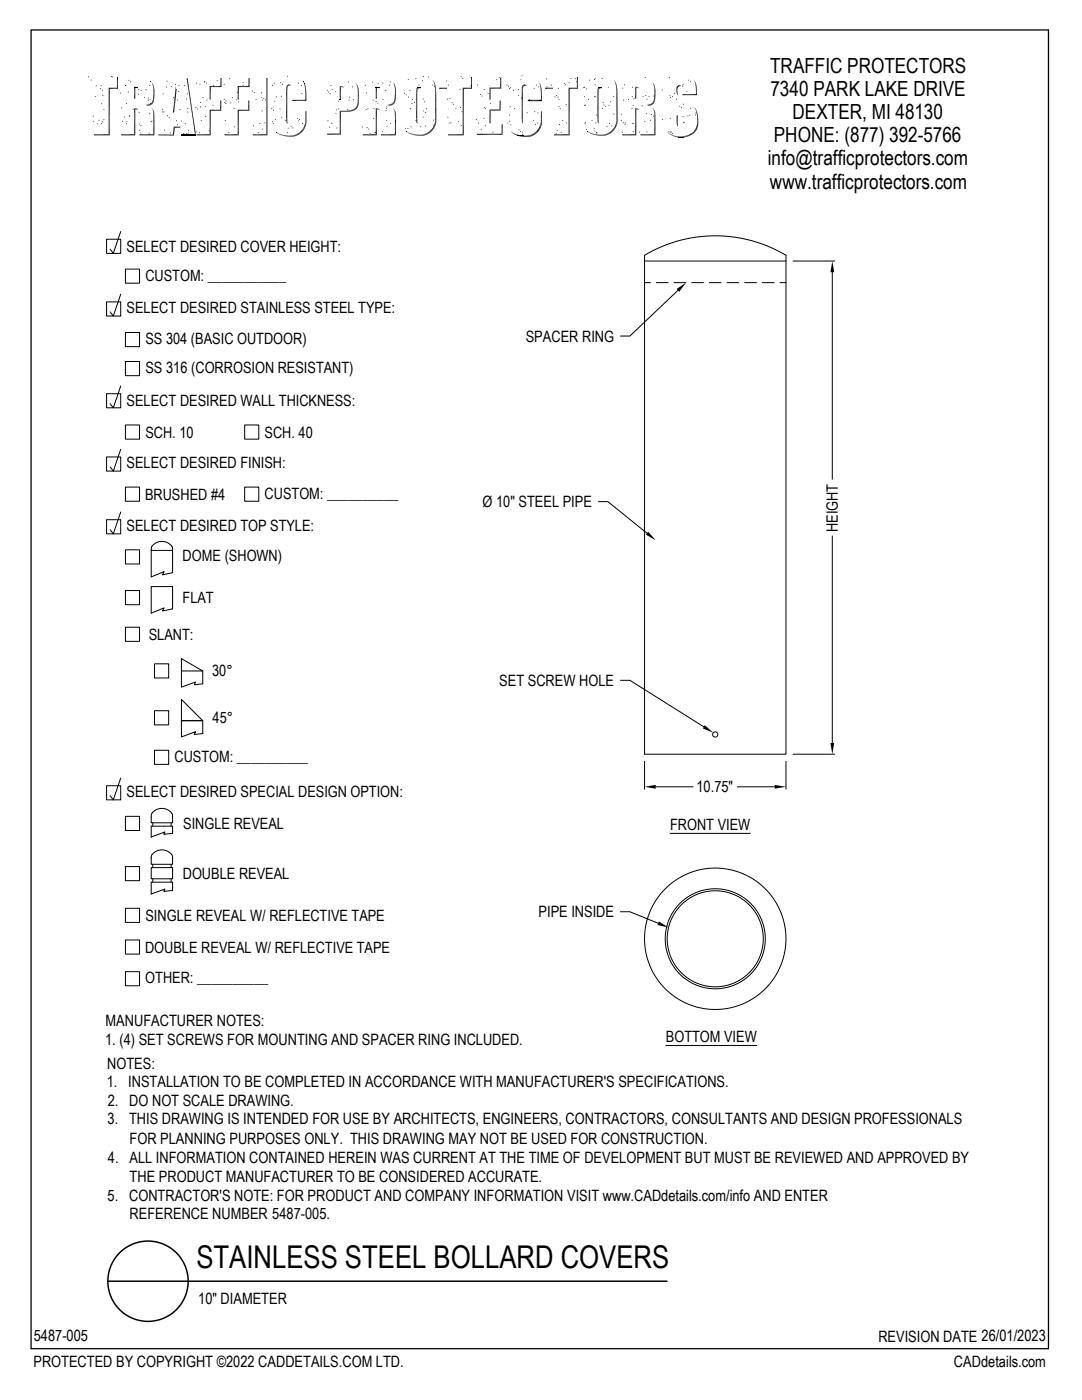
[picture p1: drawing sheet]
<svg xmlns="http://www.w3.org/2000/svg" width="216mm" height="279mm" viewBox="0 0 216 279" stroke-linecap="round" stroke-linejoin="round" font-family="sans-serif">
<g fill="none" stroke="#000" stroke-width=".3">
<path d="M21.5 255.7h111.6"/>
<circle cx="29.5" cy="255.7" r="8"/>
</g>
<path d="M6.2 6h203v263.2h-203z" fill="none" stroke="#000" stroke-width=".25"/>
<g fill="#000">
<path d="M21.7 17.5l1.8 .2h-1.8zM21.7 17.5h1.8v.2zM26.8 17.3h.3zM26.8 17.3l.7 .2h-.7zM26.8 17.3l.7 .2zM26.8 17.5h.7zM26.8 17.5h.2zM26.8 19.7h.2zM27 17.5h.5zM27.3 17.5l.3 .1zM30.1 16.3l.1 .2zM30.2 16.5l.1 .1z"/>
<path d="M30.3 16.6h.1zM30.4 16.6l.2 .2zM30.4 16.8l.2 .3h-.1zM30.4 16.8h.2v.3zM30.5 17.1l.2 .2h-.2zM30.5 17.1l.2 .2zM30.5 19.8l.2 .2h-.2zM30.5 19.8h.2v.2zM30.5 17.3l.2 .2h-.1zM30.5 17.3h.2v.2zM30.6 19.5l.1 .3h-.2zM30.6 19.5h.2l-.1 .3z"/>
<path d="M30.6 17.5l.2 .2h-.2zM30.6 17.5h.1l.1 .2zM30.6 19.3l.2 .2h-.2zM30.6 19.3h.2v.2zM30.6 17.7l.2 .3h-.2zM30.6 17.7h.2v.3zM30.6 18.7l.2 .2h-.2zM30.6 18.7h.2v.2zM30.6 18.9l.2 .4h-.2zM30.6 18.9h.2v.4zM30.6 18.6l.2 .1zM30.6 18l.2 .2h-.2z"/>
<path d="M30.6 18h.2v.2zM30.6 18.2l.2 .2h-.2zM30.6 18.2h.2v.2zM30.6 18.4l.2 .2h-.2zM30.6 18.4h.2v.2zM35 18.2l-.3 4.3h-.2zM35 18.2h.2l-.5 4.3zM35.1 17.2l.1 1h-.2zM37.2 15.6l1.8 10.9h-.1zM37.2 15.6h.2l1.6 10.9zM44 15.6l.2 1.6h-.2zM44 15.6h.2v1.6z"/>
<path d="M49.6 15.6l.2 1.6h-.2zM49.6 15.6h.2v1.6zM57.1 17.9l.2 .2h-.2zM57.1 17.9h.2v.2zM57.1 18.1l.2 .1zM57.1 18.2l.2 .1h-.2zM57.1 18.2h.2v.1zM57.1 17.6l.2 .3h-.2zM57.1 17.6h.2v.3zM57.1 17.4l.2 .2h-.2zM57.1 17.4h.3l-.1 .2zM57.2 17.3l.2 .1h-.3z"/>
<path d="M57.2 17.3h.2v.1zM57.2 17.2l.2 .1zM57.2 17.2h.2zM57.2 17.1l.2 .1h-.2zM57.2 17.1h.5l-.3 .1zM57.2 17h.6zM57.2 17h.7zM57.2 17l.5 .1zM57.2 17h.8zM57.2 17l.4-.2 .4 .2zM57.6 16.8l.4 .2zM57.9 17h.1z"/>
<path d="M57.9 17l.2 .1zM58 17.1h.1zM60.3 16.1l.2 .2zM60.5 16.3l.2 .2zM60.6 16.5l.2 .2zM60.7 16.7h.1zM60.7 16.7l.2 .2h-.2zM60.7 16.7l.2 .2zM60.7 16.9l.2 .1zM60.8 17l.2 .2h-.2zM60.8 17h.1l.1 .2zM60.8 17.2l.2 .2h-.2z"/>
<path d="M60.8 17.2h.2v.2zM60.8 17.4l.2 .2h-.1zM60.8 17.4h.2v.2zM60.9 17.6l.2 .3h-.2zM60.9 17.6h.1l.1 .3zM60.9 17.9l.2 .2h-.2zM60.9 17.9h.2v.2zM60.9 18.1l.2 .3h-.2zM60.9 18.1h.2v.3zM60.9 18.4l.2 .2h-.2zM60.9 18.4h.2v.2zM60.9 18.6l.2 .3h-.2z"/>
<path d="M60.9 18.6h.2v.3zM60.9 18.9l.2 .2h-.2zM60.9 18.9h.2v.2zM60.9 19.1l.2 .8h-.2zM60.9 19.1h.2v.8zM67.8 17.2h.4zM67.8 17.2l.7 .1h-.7zM67.8 17.2l.7 .1zM67.8 17.3l.7 .1zM67.8 17.4h.2zM67.8 19.9h.2zM68 17.4h.5z"/>
<path d="M68.4 17.4l.2 .1zM70.8 16.4l.2 .2zM71 16.6l.2 .2zM71.1 16.8l.1 .1zM71.1 16.9l.2 .2zM71.2 17.1l.2 .2zM71.3 17.3l.2 .2h-.2zM71.3 17.3l.2 .2zM71.3 17.5l.2 .2h-.1zM71.3 17.5h.2v.2zM71.4 17.7l.2 .2h-.2zM71.4 17.7h.1l.1 .2z"/>
<path d="M71.4 17.9l.2 .2h-.2zM71.4 17.9h.2v.2zM71.4 18.1l.2 .2h-.2zM71.4 18.1h.2v.2zM71.4 18.3l.2 .4h-.2zM71.4 18.3h.2v.4zM71.4 19.9l.2 .4h-.2zM71.4 19.9h.2v.4zM71.4 18.7l.2 .1zM71.4 18.8l.2 .1zM71.4 18.9l.2 .1zM71.4 19l.2 .7h-.2z"/>
<path d="M71.4 19h.2v.7zM71.4 19.7l.2 .2h-.2zM71.4 19.7h.2v.2zM75 17.3h.3zM75 17.3l.6 .2h-.6zM75 17.3l.6 .2zM75 17.5h.7zM75 17.5h.2zM75 19.7h.2zM75.2 17.5h.5zM75.5 17.5l.3 .1zM78.3 16.3l.1 .2z"/>
<path d="M78.4 16.5l.1 .1zM78.5 16.6h.1zM78.5 16.6l.3 .2zM78.6 16.8l.2 .3h-.1zM78.6 16.8h.2v.3zM78.7 17.1l.2 .2h-.2zM78.7 17.1l.2 .2zM78.7 19.8l.2 .2h-.2zM78.7 19.8h.2v.2zM78.7 17.3l.2 .2h-.1zM78.7 17.3h.2v.2zM78.8 19.5l.1 .3h-.2z"/>
<path d="M78.8 19.5h.2l-.1 .3zM78.8 17.5l.2 .2h-.2zM78.8 17.5h.1l.1 .2zM78.8 19.3l.2 .2h-.2zM78.8 19.3h.2v.2zM78.8 18.9l.2 .4h-.2zM78.8 18.9h.2v.4zM78.8 17.7l.2 .3h-.2zM78.8 17.7h.2v.3zM78.8 18.6l.2 .1zM78.8 18.7l.2 .2h-.2zM78.8 18.7h.2v.2z"/>
<path d="M78.8 18.4l.2 .2h-.2zM78.8 18.4h.2v.2zM78.8 18l.2 .2h-.2zM78.8 18h.2v.2zM78.8 18.2l.2 .2h-.2zM78.8 18.2h.2v.2zM83.1 18.4l.2 .2h-.2zM83.1 18.4h.2v.2zM83.1 18.6h.1zM83.1 18.6h.2zM83.1 18.6l.1 .2h-.1zM83.1 18.6h.1v.2z"/>
<path d="M83.1 18.1l.2 .3h-.2zM83.1 18.1h.2v.3zM83.1 17.9l.2 .2h-.2zM83.1 17.9h.2v.2zM83.1 17.8l.2 .1zM83.1 17.8h.2zM83.1 17.7l.2 .1zM83.1 17.7h.3zM83.1 17.6h.6zM83.1 17.6l.3 .1h-.3zM83.1 17.6h.6l-.3 .1zM83.2 17.6h.7z"/>
<path d="M83.2 17.6h.5zM83.2 17.6h.6zM83.2 17.5l.7 .1zM83.2 17.5l.3-.1 .4 .1zM83.5 17.4l.4 .1zM83.5 17.4h.1zM83.8 17.6h.1zM86.3 15.9l.2 .2zM86.4 16.1l.2 .2zM86.5 16.3l.2 .2zM86.6 16.5h.1zM86.6 16.5l.2 .2z"/>
<path d="M86.6 16.7l.2 .1zM86.7 16.8l.2 .2h-.2zM86.7 16.8h.1l.1 .2zM86.7 17l.2 .2h-.1zM86.7 17h.2v.2zM86.8 17.2l.2 .2h-.2zM86.8 17.2h.1l.1 .2zM86.8 17.4l.2 .3h-.2zM86.8 17.4h.2v.3zM86.8 17.7l.2 .2h-.2zM86.8 17.7h.2v.2zM86.8 17.9l.2 .4h-.2z"/>
<path d="M86.8 17.9h.2v.4zM86.8 18.3l.2 .1h-.2zM86.8 18.3h.2v.1zM86.8 18.4l.2 .3h-.2zM86.8 18.4h.2v.3zM86.8 18.7l.2 .2h-.2zM86.8 18.7h.2v.2zM86.8 18.9l.2 .8h-.2zM86.8 18.9h.2v.8zM86.8 19.7l.2 .2h-.2zM86.8 19.7h.2v.2zM87.6 17.5l1.6 .2h-1.6z"/>
<path d="M87.6 17.5h1.6v.2zM92.3 17.5l1.9 .2h-1.9zM92.3 17.5h1.9v.2zM99.8 15.5l.2 2h-.2zM99.8 15.5h.2v2zM104.1 17.9l.2 .2h-.2zM104.1 17.9h.2v.2zM104.1 18.1l.2 .1zM104.1 18.2l.2 .2h-.2zM104.1 18.2h.2v.2zM104.1 17.7l.2 .2h-.2zM104.1 17.7h.2v.2z"/>
<path d="M104.1 17.4l.2 .3h-.2zM104.1 17.4h.3l-.1 .3zM104.2 17.3l.2 .1zM104.2 17.3h.2zM104.2 17.2l.2 .1zM104.2 17.2h.4zM104.2 17.1h.9zM104.2 17.1l.4 .1h-.4zM104.2 17.1h.7l-.3 .1zM104.2 17l.9 .1zM104.2 17h.8zM104.2 17l.4-.2 .4 .2z"/>
<path d="M104.6 16.8l.4 .2zM104.9 17.1l.2 .1zM107.5 16.3v.1zM107.5 16.4l.1 .1zM107.6 16.5l.1 .2zM107.7 16.7h.1zM107.7 16.7l.2 .2zM107.7 16.9l.2 .1zM107.8 17l.2 .3h-.2zM107.8 17h.1l.1 .3zM107.8 17.3l.2 .1zM107.8 17.4l.2 .3h-.1z"/>
<path d="M107.8 17.4h.2v.3zM107.9 17.7l.2 .2h-.2zM107.9 17.7h.1l.1 .2zM107.9 17.9l.2 .3h-.2zM107.9 17.9h.2v.3zM107.9 18.2l.2 .2h-.2zM107.9 18.2h.2v.2zM107.9 18.4l.2 .3h-.2zM107.9 18.4h.2v.3zM107.9 18.7l.2 .2h-.2zM107.9 18.7h.2v.2zM107.9 18.9l.2 .3h-.2z"/>
<path d="M107.9 18.9h.2v.3zM107.9 19.2l.2 .7h-.2zM107.9 19.2h.2v.7zM108.8 17.5l1.5 .2h-1.5zM108.8 17.5h1.5v.2zM113.5 17.5l1.8 .2h-1.8zM113.5 17.5h1.8v.2zM119.2 18.4l.2 .2h-.2zM119.2 18.4h.2v.2zM119.2 18.6h.2zM119.2 18.6l.2 .2h-.2zM119.2 18.6h.2v.2z"/>
<path d="M119.2 18.1l.2 .3h-.2zM119.2 18.1h.2v.3zM119.2 17.9l.2 .2h-.2zM119.2 17.9h.3l-.1 .2zM119.3 17.8l.2 .1zM119.3 17.8h.2zM119.3 17.7l.2 .1zM119.3 17.7h.2zM119.3 17.6h.5zM119.3 17.6h.6zM119.3 17.6l.2 .1h-.2zM119.3 17.6h.5l-.3 .1z"/>
<path d="M119.3 17.6h.8zM119.3 17.5l.8 .1zM119.3 17.5l.4-.1 .3 .1zM119.9 17.6h.2zM120 17.6l.1 .1zM120 17.6h.1zM122.5 16l.1 .1zM122.6 16.1l.1 .2zM122.7 16.3l.2 .2zM122.7 16.5h.2zM122.7 16.5l.2 .2zM122.8 16.7l.2 .1z"/>
<path d="M122.9 16.9h.1l-.1 .1zM122.9 16.8l.1 .1zM122.9 17h.2zM122.9 17l.2 .2h-.2zM122.9 17h.2v.2zM122.9 17.2l.2 .2h-.2zM122.9 17.2h.2v.2zM122.9 17.4l.2 .3h-.1zM122.9 17.4h.2v.3zM123 17.7l.2 .2h-.2zM123 17.7h.1l.1 .2zM123 17.9l.2 .4h-.2z"/>
<path d="M123 17.9h.2v.4zM123 16.9v.1h-.1zM123 18.3l.2 .1h-.2zM123 18.3h.2v.1zM123 18.4l.2 .3h-.2zM123 18.4h.2v.3zM123 18.7l.2 .2h-.2zM123 18.7h.2v.2zM123 18.9l.2 .8h-.2zM123 18.9h.2v.8zM123 19.7l.2 .2h-.2zM123 19.7h.2v.2z"/>
<path d="M123 19.9l.2 1.4h-.2zM123 19.9h.2v1.4zM126.8 17.3h.3zM126.8 17.3l.6 .2h-.6zM126.8 17.3l.6 .2zM126.8 17.5h.7zM126.8 19.7h.2zM127 17.5h.5zM127.3 17.5l.2 .1zM130.1 16.3l.1 .2zM130.2 16.5l.1 .1zM130.3 16.6h.1z"/>
<path d="M130.3 16.6l.2 .2zM130.4 16.8l.2 .3h-.1zM130.4 16.8h.1l.1 .3zM130.5 17.1l.2 .2h-.2zM130.5 17.1l.2 .2zM130.5 19.8l.2 .2h-.3zM130.5 19.8h.2v.2zM130.5 17.3l.2 .2h-.1zM130.5 17.3h.2v.2zM130.5 19.5l.2 .3h-.2zM130.5 19.5h.3l-.1 .3zM130.6 17.5l.2 .2h-.2z"/>
<path d="M130.6 17.5h.1l.1 .2zM130.6 19.3l.2 .2h-.3zM130.6 19.3h.2v.2zM130.6 18.9l.2 .4h-.2zM130.6 18.9h.2v.4zM130.6 17.7l.2 .3h-.2zM130.6 17.7h.2v.3zM130.6 18.6l.2 .1zM130.6 18.7l.2 .2h-.2zM130.6 18.7h.2v.2zM130.6 18.4l.2 .2h-.2zM130.6 18.4h.2v.2z"/>
<path d="M130.6 18l.2 .2h-.2zM130.6 18h.2v.2zM130.6 18.2l.2 .2h-.2zM130.6 18.2h.2v.2zM134.9 17.8l.3 .1zM134.9 17.9l.2 .2h-.1zM134.9 17.9h.3l-.1 .2zM135 17.6l.2 .2h-.3zM135 17.6h.2v.2zM135 18.1l.2 .3h-.2zM135 18.1h.1l.1 .3zM135 18.4l.2 .2z"/>
<path d="M135 18.4h.2v.2zM135 17.4l.2 .2h-.2zM135 17.4h.3l-.1 .2zM135.1 18.6l.1 .2zM135.1 17.2l.2 .2h-.3zM135.1 17.2h.6l-.4 .2zM135.1 18.8l.2 .2zM135.1 17.2h.6zM135.1 17.1h.6zM135.1 17.1h.8zM135.2 17.1h.7zM135.3 17.1h.6z"/>
<path d="M135.3 19l.1 .1zM135.3 17.1l.2-.2 .3 .2zM135.7 17.1l.2 .1zM135.8 17.2h.1zM138.4 16l.2 .1zM138.5 16.1l.2 .2zM138.6 16.3l.2 .2zM138.7 16.5l.2 .1zM138.7 16.6l.2 .2h-.1zM138.7 16.6l.2 .2zM138.8 16.8l.2 .3h-.2zM138.8 16.8h.1l.1 .3z"/>
<path d="M138.8 17.1l.2 .2h-.2zM138.8 17.1h.2v.2zM138.8 17.3l.2 .4h-.1zM138.8 17.3h.2v.4zM138.9 17.7l.2 .2h-.2zM138.9 17.7h.1l.1 .2zM138.9 17.9l.2 .4h-.2zM138.9 17.9h.2v.4zM138.9 18.3l.2 .2h-.2zM138.9 18.3h.2v.2zM138.9 18.5l.2 .3h-.2zM138.9 18.5h.2v.3z"/>
<path d="M26.8 21.6h.4zM26.8 21.6l.7 .2h-.7zM26.8 21.6l.7 .2zM27 21.8h.5zM27.1 21.8h.4zM27.4 21.8l.1 .1zM29.1 20.9l.7 .2zM29.1 20.9h1l-.3 .2zM29.4 21.1h.4zM29.1 20.9h1zM29.5 20.9h.7zM29.6 20.8h.6z"/>
<path d="M29.6 20.8l.4-.1 .2 .1zM30 20.7h.4l-.2 .1zM30 20.7h.4zM30.1 20.6h.4zM30.2 21.5l.1 .1zM30.3 21.6l.1 .1zM30.3 20.4h.3zM30.1 20.6l.2-.2 .2 .2zM30.3 20.4h.3l-.1 .2zM30.3 21.7l.2 .2zM30.4 20.2l.2 .2h-.3zM30.4 20.2h.3l-.1 .2z"/>
<path d="M30.5 20l.2 .2h-.3zM30.5 20h.2v.2zM30.5 21.9l.2 .2zM30.5 22.1h.2zM30.5 22.1l.2 .2h-.1zM30.5 22.1l.2 .2zM30.6 22.3l.2 .1zM30.6 22.4l.2 .2h-.2zM30.6 22.4h.2v.2zM30.6 22.6l.2 .2h-.2zM30.6 22.6h.2v.2zM30.6 22.8l.2 .2h-.2z"/>
<path d="M30.6 22.8h.2v.2zM30.6 23l.2 .4h-.2zM30.6 23h.2v.4zM30.6 23.4l.2 .2h-.2zM30.6 23.4h.2v.2zM30.6 23.6l.2 .1zM30.6 23.7l.2 .2h-.2zM30.6 23.7h.2v.2zM31.6 26.8h.4zM31.6 26.8h1.8zM34 27.1h.7zM34.5 26.8l.2 .1z"/>
<path d="M34.7 25.5v1.3h-.2zM34.7 25.5h.2l-.2 1.3zM34.7 25.3l1.3 .2h-1.3zM34.7 25.3h1.3v.2zM38.9 26.5l.1 .3h-.1zM38.9 26.5h.1v.3zM43.9 20.1l.2 1.8h-.2zM43.9 20.1h.2v1.8zM49.5 20.1l.2 1.8h-.2zM49.5 20.1h.2v1.8zM54.9 26.2l.4 .2zM55.2 26.4l.4 .2z"/>
<path d="M55.5 26.6l.1 .1zM55.5 26.7l.5 .1zM55.7 26.8h.5zM55.8 26.8l.7 .1zM56 26.9l.9 .1zM56.2 27h.8zM56.3 27l1.1 .1zM56.5 27.1h1.4zM56.8 27.2h1.9zM57.1 23.5l.2 .2h-.2zM57.1 23.5h.2v.2zM57.1 23.7l.2 .4h-.2z"/>
<path d="M57.1 23.7h.2v.4zM57.1 24.1l.2 .2h-.1zM57.1 24.1h.2v.2zM57.2 24.3l.2 .2h-.2zM57.2 24.3h.1l.1 .2zM57.2 27.2l1.4 .1zM57.2 27.2h1.5zM57.2 24.5h.2zM57.2 24.5l.2 .1zM57.3 24.6l.1 .1zM57.5 27.3h.8zM57.5 27.3h1.1z"/>
<path d="M57.6 27.3h.7zM57.9 27.1h1.3zM58.4 27.1h.8zM58.5 27h.8zM58.8 27h.6zM58.8 27l.2-.2 .4 .2zM59 26.8h.6l-.2 .2zM59 26.8h.6zM59.1 26.8h.6zM59.1 26.8l.3-.2 .3 .2zM59.4 26.6h.5l-.2 .2zM59.4 26.6h.5z"/>
<path d="M59.4 26.6l.3-.2 .2 .2zM59.7 26.4h.5l-.3 .2zM59.7 26.4h.5zM59.8 26.4h.4zM59.8 26.4l.2-.2 .2 .2zM60 26.2h.4l-.2 .2zM60.1 26.1l.3 .1zM60.1 26.1h.4zM60.3 25.9l.2 .2h-.4zM60.3 25.9h.3l-.1 .2zM60.3 25.8l.3 .1h-.3zM60.3 25.8h.4l-.1 .1z"/>
<path d="M60.5 25.6l.2 .2h-.4zM60.5 25.6h.3l-.1 .2zM60.5 25.5l.3 .1h-.3zM60.5 25.5h.4l-.1 .1zM60.7 25.3l.2 .2h-.4zM60.7 25.3h.2v.2zM60.7 25.1l.2 .2h-.2zM60.7 25.1h.3l-.1 .2zM60.8 24.9l.2 .2h-.3zM60.8 24.9h.2v.2zM60.8 24.8l.2 .1h-.2zM60.8 24.8h.3l-.1 .1z"/>
<path d="M60.9 24.6l.2 .2h-.3zM60.9 24.6h.2v.2zM60.9 24.4l.2 .2h-.2zM60.9 24.4h.2v.2zM60.9 22.2l.2 .1h-.2zM60.9 22.2h.2v.1zM60.9 22.3l.2 .4h-.2zM60.9 22.3h.2v.4zM60.9 22.7l.2 .2h-.2zM60.9 22.7h.2v.2zM60.9 22.9l.2 1.3h-.2zM60.9 22.9h.2v1.3z"/>
<path d="M60.9 24.2l.2 .2h-.2zM60.9 24.2h.2v.2zM67.8 22.3h1.5zM69.1 22.1h1.4zM69.6 22.1h1zM69.7 22.1h.9zM70.1 22h.7zM70.1 22l.3-.1 .4 .1zM70.4 21.9h.6l-.2 .1zM70.4 21.9h.6zM70.6 21.8h.5zM70.7 21.7h.5z"/>
<path d="M70.7 21.7l.3-.2 .2 .2zM71 21.5h.3l-.1 .2zM71.1 21.4l.2 .1h-.3zM71.1 21.4h.3l-.1 .1zM71.1 21.3l.3 .1zM71.1 21.3h.3zM71.2 21.2l.2 .1h-.3zM71.2 21.2h.3l-.1 .1zM71.2 21.1l.3 .1zM71.2 21.1h.3zM71.3 20.9l.2 .2h-.3zM71.3 20.9h.2v.2z"/>
<path d="M71.3 20.7l.2 .2h-.2zM71.3 20.7h.3l-.1 .2zM71.4 20.5l.2 .2h-.3zM71.4 20.5h.2v.2zM71.4 20.3l.2 .2h-.2zM71.4 20.3h.2v.2zM75 21.6h.4zM75 21.6l.7 .2h-.7zM75 21.6l.7 .2zM75 21.8h.2zM75.2 21.8h.5zM75.3 21.8h.4z"/>
<path d="M75.6 21.8l.1 .1zM77.3 20.9l.7 .2zM77.3 20.9h1l-.3 .2zM77.6 21.1h.4zM77.3 20.9h1zM77.7 20.9h.7zM77.8 20.8h.6zM77.8 20.8l.4-.1 .2 .1zM78.2 20.7h.4l-.2 .1zM78.2 20.7h.4zM78.3 20.6h.4zM78.5 21.6l.1 .1z"/>
<path d="M78.5 20.4h.3zM78.3 20.6l.2-.2 .2 .2zM78.5 20.4h.3l-.1 .2zM78.5 21.7l.2 .2zM78.6 20.2l.2 .2h-.3zM78.6 20.2h.3l-.1 .2zM78.7 20l.2 .2h-.3zM78.7 20h.2v.2zM78.7 21.9l.2 .2zM78.7 22.1h.2zM78.7 22.1l.2 .2h-.1zM78.7 22.1l.2 .2z"/>
<path d="M78.8 22.3l.1 .1zM78.8 22.4l.2 .2h-.2zM78.8 22.4h.1l.1 .2zM78.8 22.6l.2 .2h-.2zM78.8 22.6h.2v.2zM78.8 22.8l.2 .2h-.2zM78.8 22.8h.2v.2zM78.8 23l.2 .4h-.2zM78.8 23h.2v.4zM78.8 23.4l.2 .2h-.2zM78.8 23.4h.2v.2zM78.8 23.6l.2 .1z"/>
<path d="M78.8 23.7l.2 .2h-.2zM78.8 23.7h.2v.2zM80.9 26l.3 .2zM81.1 26.2l.4 .3zM81.4 26.5h.1zM81.4 26.5l.6 .1zM81.6 26.6l.5 .1zM81.7 26.7l.7 .1zM81.9 26.8h.9zM82.2 26.8h.7zM82.2 26.8l1.2 .1zM82.4 26.9h1.4z"/>
<path d="M82.7 27h1.9zM83.1 23.6l.1 .2h-.1zM83.1 23.6h.1v.2zM83.1 23.8l.2 .3h-.2zM83.1 23.8h.1l.1 .3zM83.1 24.1l.2 .2h-.2zM83.1 24.1h.2v.2zM83.1 27l1.4 .1zM83.1 27h1.5zM83.1 24.3l.2 .2h-.2zM83.1 24.3h.2v.2zM83.1 24.5h.2z"/>
<path d="M83.1 24.5l.2 .2zM83.4 27.1h.8zM83.4 27.1h1.1zM83.6 27.1h.6zM83.8 26.9h1.3zM84 26.9h1.1zM84.3 26.9h.8zM84.4 26.8h.8zM84.7 26.8h.6zM84.7 26.8l.2-.1 .4 .1zM84.9 26.7h.6l-.2 .1zM84.9 26.7h.6z"/>
<path d="M85 26.6h.6zM85 26.6l.3-.1 .3 .1zM85.3 26.5h.5l-.2 .1zM85.3 26.5h.5zM85.4 26.5h.4zM85.4 26.5l.2-.2 .2 .2zM85.6 26.3h.5l-.3 .2zM85.6 26.3h.5zM85.7 26.2h.4zM85.7 26.2l.2-.2 .2 .2zM85.9 26h.4l-.2 .2zM85.9 26h.4z"/>
<path d="M86 25.9h.4zM86.2 25.7l.2 .2h-.4zM86.2 25.7h.3l-.1 .2zM86.2 25.6l.3 .1h-.3zM86.2 25.6h.4zM86.4 25.4l.2 .2h-.4zM86.4 25.4h.3l-.1 .2zM86.4 25.3l.3 .1h-.3zM86.4 25.3h.4l-.1 .1zM86.6 25.1l.2 .2h-.4zM86.6 25.1h.2v.2zM86.6 25l.2 .1h-.2z"/>
<path d="M86.6 25h.3l-.1 .1zM86.7 24.8l.2 .2h-.3zM86.7 24.8h.3l-.1 .2zM86.7 24.6l.3 .2h-.3zM86.7 24.6h.3v.2zM86.8 24.4l.2 .2h-.3zM86.8 24.4h.2v.2zM86.8 24.3l.2 .1h-.2zM86.8 24.3h.3l-.1 .1zM86.9 22.5l.2 .2h-.2zM86.9 22.5h.2v.2zM86.9 22.7l.2 1.4h-.2z"/>
<path d="M86.9 22.7h.2v1.4zM86.9 24.1l.2 .2h-.3zM86.9 24.1h.2v.2zM99.7 20.1l.2 1.8h-.2zM99.7 20.1h.2v1.8zM100.1 24.8l.2 1.9h-.2zM100.1 24.8h.2v1.9zM101.9 26.2l.3 .2zM102.1 26.4h.1zM102.1 26.4l.4 .2zM102.3 26.6h.3zM102.4 26.6l.5 .2z"/>
<path d="M102.5 26.8h.5zM102.6 26.8l.8 .1zM102.8 26.9h.7zM102.9 26.9l1.1 .1zM103.1 27l1.3 .1zM103.2 27.1h1.4zM103.2 27.1h1.7zM103.8 27.2l1.9 .1zM104.1 23.5l.2 .3h-.2zM104.1 23.5h.2v.3zM104.1 23.8l.2 .3h-.2zM104.1 23.8h.2v.3z"/>
<path d="M104.1 24.1l.2 .3h-.1zM104.1 24.1h.2v.3zM104.2 24.4l.2 .1zM104.2 27.3h1.4zM104.2 27.3h1.5zM104.2 24.5h.2zM104.2 24.5l.2 .1zM104.5 27.3h.8zM104.5 27.3h1.1zM104.6 27.3h.7zM104.9 27.1h1.4zM105.4 27.1h1z"/>
<path d="M105.8 27h.8zM105.9 26.9h.7zM106.1 26.8h.7zM106.1 26.8l.2-.1 .5 .1zM106.3 26.7h.6l-.1 .1zM106.3 26.7h.6zM106.4 26.6h.6zM106.4 26.6l.3-.1 .3 .1zM106.7 26.5h.5l-.2 .1zM106.7 26.5h.5zM106.7 26.4h.5zM106.7 26.4l.3-.2 .2 .2z"/>
<path d="M107 26.2h.5l-.3 .2zM107 26.2h.5zM107.3 25.9l.2 .3h-.5zM107.3 25.9h.4l-.2 .3zM107.3 25.9h.4zM107.5 25.6l.2 .3h-.4zM107.5 25.6h.3l-.1 .3zM107.5 25.5l.3 .1zM107.5 25.5h.4zM107.7 25.3l.2 .2h-.4zM107.7 25.3h.3l-.1 .2zM107.7 25.2l.3 .1z"/>
<path d="M107.7 25.2h.3zM107.8 24.9l.2 .3h-.3zM107.8 24.9h.3l-.1 .3zM107.8 24.8l.3 .1zM107.8 24.8h.3zM107.9 24.6l.2 .2h-.3zM107.9 24.6h.2v.2zM107.9 24.5l.2 .1h-.2zM107.9 24.5h.2v.1zM107.9 22.2l.2 .2h-.2zM107.9 22.2h.2v.2zM107.9 22.4l.2 .3h-.2z"/>
<path d="M107.9 22.4h.2v.3zM107.9 22.7l.2 .3h-.2zM107.9 22.7h.2v.3zM107.9 23l.2 1.2h-.2zM107.9 23h.2v1.2zM107.9 24.2l.2 .3h-.2zM107.9 24.2h.2v.3zM117 26l.3 .2zM117.3 26.2l.4 .3zM117.5 26.5h.2zM117.6 26.5l.5 .1zM117.8 26.6l.5 .1z"/>
<path d="M117.9 26.7l.7 .1zM118.1 26.8h.9zM118.3 26.8h.8zM118.4 26.8l1.1 .1zM118.6 26.9h1.4zM118.9 27h1.9zM119.2 23.6l.2 .2h-.2zM119.2 23.6h.2v.2zM119.2 23.8l.2 .3h-.2zM119.2 23.8h.2v.3zM119.2 24.1l.2 .2h-.1zM119.2 24.1h.2v.2z"/>
<path d="M119.3 27l1.4 .1zM119.3 27h1.5zM119.3 24.3l.2 .2h-.2zM119.3 24.3h.1l.1 .2zM119.3 24.5h.2zM119.3 24.5l.2 .2zM119.5 27.1h.9zM119.5 27.1h1.2zM119.7 27.1h.7zM120 26.9h1.2zM120.5 26.9h.8zM120.6 26.8h.8z"/>
<path d="M120.8 26.8h.7zM120.8 26.8l.3-.1 .4 .1zM121.1 26.7h.6l-.2 .1zM121.1 26.7h.6zM121.2 26.6h.5zM121.2 26.6l.3-.1 .2 .1zM121.5 26.5h.5l-.3 .1zM121.5 26.5h.5zM121.5 26.5l.3-.2 .2 .2zM121.8 26.3h.4l-.2 .2zM121.8 26.3h.4zM121.9 26.2h.4z"/>
<path d="M121.9 26.2l.2-.2 .2 .2zM122.1 26h.4l-.2 .2zM122.2 25.9l.3 .1zM122.2 25.9h.3zM122.3 25.7l.2 .2h-.3zM122.3 25.7h.4l-.2 .2zM122.4 25.6l.3 .1h-.4zM122.4 25.6h.3zM122.5 25.4l.2 .2h-.3zM122.5 25.4h.4l-.2 .2zM122.6 25.3l.3 .1h-.4zM122.6 25.3h.3v.1z"/>
<path d="M122.7 25.1l.2 .2h-.3zM122.7 25.1h.3l-.1 .2zM122.8 25l.2 .1h-.3zM122.8 25h.3l-.1 .1zM122.9 24.8l.2 .2h-.3zM122.9 24.8h.2v.2zM122.9 24.6l.2 .2h-.2zM122.9 24.6h.3l-.1 .2zM123 24.4l.2 .2h-.3zM123 24.4h.2v.2zM123 24.3l.2 .1h-.2zM123 24.3h.2v.1z"/>
<path d="M123 21.3l.2 1.2h-.2zM123 21.3h.2v1.2zM123 22.5l.2 .2h-.2zM123 22.5h.2v.2zM123 22.7l.2 1.4h-.2zM123 22.7h.2v1.4zM123 24.1l.2 .2h-.2zM123 24.1h.2v.2zM126.8 21.6h.4zM126.8 21.6l.7 .2h-.7zM126.8 21.6l.7 .2zM127 21.8h.5z"/>
<path d="M127.4 21.8l.1 .1zM129 20.9l.8 .2zM129 20.9h1l-.2 .2zM129.4 21.1h.4zM129 20.9h1zM129.4 20.9h.8zM129.6 20.8h.6zM129.6 20.8l.4-.1 .2 .1zM130 20.7h.4l-.2 .1zM130 20.7h.4zM130 20.6h.5zM130.2 21.6l.2 .1z"/>
<path d="M130.3 20.4h.3zM130 20.6l.3-.2 .2 .2zM130.3 20.4h.3l-.1 .2zM130.3 21.7l.2 .2zM130.4 20.2l.2 .2h-.3zM130.4 20.2h.2v.2zM130.4 20l.2 .2h-.2zM130.4 20h.3l-.1 .2zM130.4 21.9l.2 .2zM130.5 22.1h.1zM130.5 22.1l.2 .2h-.2zM130.5 22.1l.2 .2z"/>
<path d="M130.5 22.3l.2 .1zM130.5 22.4l.2 .2h-.1zM130.5 22.4h.2v.2zM130.6 22.6l.2 .2h-.2zM130.6 22.6h.1l.1 .2zM130.6 22.8l.2 .2h-.2zM130.6 22.8h.2v.2zM130.6 23l.2 .4h-.2zM130.6 23h.2v.4zM130.6 23.4l.2 .2h-.2zM130.6 23.4h.2v.2zM130.6 23.6l.2 .1z"/>
<path d="M130.6 23.7l.2 .2h-.2zM130.6 23.7h.2v.2zM133.1 26.4l.4 .2zM133.4 26.6l.2 .1zM133.4 26.7l.4 .1zM133.7 26.8l.3 .1zM133.8 26.9l.4 .1zM134 27l.5 .1zM134.1 27.1h.5zM134.2 27.1l.8 .1zM134.5 27.2h.6zM134.5 27.2h.9z"/>
<path d="M134.6 27.2l1.2 .1zM134.9 27.3h2zM134.9 27.3l1.6 .1zM135 23l.2 1.3h-.2zM135 23h.2v1.3zM135 24.3l.2 .2h-.2zM135 24.3h.2v.2zM135 24.5l.3 .4h-.2zM135 24.5h.2l.1 .4zM135.1 24.9l.2 .2zM135.1 24.9h.2v.2zM135.1 25.1h.2z"/>
<path d="M135.1 25.1l.2 .1zM135.3 27.4h1.2zM135.4 27.4l.7 .1zM135.4 27.4h1.1zM135.7 27.5h.4zM135.8 27.3h1.4zM136.1 27.2h1.1zM136.2 27.2h1.1zM136.6 27.2h.8zM136.9 27.1h.7zM137 27h.7zM137 27l.4-.1 .3 .1z"/>
<path d="M137.4 26.9h.6l-.3 .1zM137.4 26.9h.6zM137.4 26.9l.4-.2 .2 .2zM137.8 26.7h.5l-.3 .2zM137.8 26.7h.5zM137.8 26.7l.3-.2 .2 .2zM138.1 26.5h.5l-.3 .2zM138.1 26.5h.5zM138.2 26.4h.4zM138.2 26.4l.2-.2 .2 .2zM138.4 26.2h.4l-.2 .2zM138.5 21.4l.1 .1z"/>
<path d="M138.6 21.5l.1 .1zM138.7 21.6l.1 .1zM138.7 21.7l.2 .2zM138.8 25.7v.5h-.4zM138.8 25.7h.3l-.3 .5zM138.8 21.9l.2 .2zM138.9 22.1l.2 .2zM138.9 25.5l.2 .2h-.3zM138.9 25.5h.3l-.1 .2zM138.9 22.3l.2 .2h-.1zM138.9 22.3l.2 .2zM139 22.5l.2 .3h-.2z"/>
<path d="M139 22.5h.1l.1 .3zM139 22.8l.2 .2h-.1zM139 22.8h.2v.2zM139.1 23l.2 .3h-.2zM139.1 23h.1l.1 .3zM139.1 24.9l.1 .6h-.3zM139.1 24.9h.2l-.1 .6zM139.1 23.3l.2 .2h-.2zM139.1 23.3h.2v.2zM139.1 24.7l.2 .2h-.2zM139.1 24.7h.2v.2zM139.1 23.5l.2 .5h-.2z"/>
<path d="M139.1 23.5h.2v.5zM139.1 24h.2zM139.1 24l.2 .2h-.2zM139.1 24h.2v.2zM139.1 24.2h.2zM139.1 24.2l.2 .5h-.2zM139.1 24.2h.2v.5zM135 57.7l1.9-1.3-1.4 1.8zM166.1 52.1l.4 2.2h-.8zM129.3 106.1l1.6 1.7-2-1.1zM128.6 157l2.2-.4v.8zM140.6 144.7l1.7 1.5-2.1-.8z"/>
<path d="M154.6 156.6l2.2 .4-2.2 .4zM165.7 148.3h.8l-.4 2.2zM131.5 183.9l1.9 1.2-2.2-.5z"/>
</g>
<g fill="none" stroke="#000" stroke-width=".2">
<path d="M17.6 15.3h.1M18.2 16h.1M19 19.2h.1M19.2 17.1h.1M20.1 17.7h.1M20.2 17.1h.1M20.4 18h.1M20.5 19h.1M21.8 17.7v9.1M22.2 15.3h.1M22.4 15.3h.1M23.4 15.4v2.1"/>
<path d="M24.1 18.6h.1M25.1 17.1h.1M25.1 17h.1M25.6 18.4h.1M25.7 16h.1M26.1 16.4h.1M26.9 17.5v2.2M27.6 18.8h.1M27.7 17.9h.1M28.1 18h.1M28.8 19.5h.1M29.1 17.9h.1"/>
<path d="M29.6 19.6h.1M29.6 20h.1M29.9 17h.1M29.9 19.9h.1M32.6 18.7h.1M33.2 17.4h.1M33.3 16.2h.1M34.2 17.2h.1M34.6 19.5h.1M35 16.9h.1M35.2 17.9h.1M35.4 20h.1"/>
<path d="M35.6 18.2h.1M35.7 17h.1M36.8 17.1h.1M37.2 19.7h.1M37.4 18.7h.1M39.2 16.6h.1M39.9 16.8h.1M40.5 19.5h.1M40.8 16.4h.1M40.9 16.3h.1M41.2 16.6h.1M41.3 20h.1"/>
<path d="M41.8 17.3h2.4M41.9 17.4v2.5M42.6 17.1h.1M43.3 16h.1M44.7 16.8h.1M44.7 19.8h.1M45.8 15.7h.1M46.4 19.4h.1M47.1 19.9h.1M47.4 18.5h.1M47.4 17.3h2.4M47.5 17.4v2.5"/>
<path d="M48.5 17.1h.1M48.5 16.4h.1M50.4 18.2h.1M50.7 18.5h.1M51.1 19.9h.1M52.2 18.5h.1M52.2 19.4h.1M52.4 20h.1M52.6 19.7h.1M53 19.9h.1M53.3 15.6v11.2M54.3 17h.1"/>
<path d="M54.7 16.6h.1M55.2 19.3h.1M56 16.5h.1M56.2 19.2h.1M56.4 16.8h.1M57.2 18.3v5.2M57.3 15.2h.1M59.5 16.6h.1M60.2 17h.1M60.2 18.7h.1M65.3 18h.1M65.5 18.4h.1"/>
<path d="M65.9 18.7h.1M66 17h.1M66.3 17.9h.1M67 18.3h.1M67.9 17.4v2.5M69.5 16.4h.1M69.6 20h.1M69.8 19.4h.1M70.4 17.3h.1M70.6 19.9h.1M72.9 17h.1M73.2 18.6h.1"/>
<path d="M74.3 16.4h.1M75.1 17.5v2.2M75.4 16.7h.1M76.4 16.6h.1M76.4 19.9h.1M77 18.1h.1M77.8 17h.1M77.9 16.4h.1M80.7 18.6h.1M81 18.9h.1M81.5 15.9h.1M81.5 19.4h.1"/>
<path d="M81.8 18.1h.1M82.3 19.9h.1M83 15.7h.1M83.2 18.8v4.8M83.6 17h.1M84.3 16.1h.1M84.4 19.8h.1M84.5 15.3h.1M85.5 15.4h.1M86.3 17h.1M86.7 17.3h.1M89.1 16.2h.1"/>
<path d="M89.2 19.8h.1M89.5 17h.1M89.8 19.7h.1M91.8 17.8h.1M92 15.3h.1M92.3 15.6h.1M92.4 17.7v9.1M94 17.1h.1M94.1 15.4v2.1M95.3 17h.1M95.8 18.8h.1M96.2 19.2h.1"/>
<path d="M96.6 17.9h.1M97.4 18.7h.1M97.7 17.6h2.3M97.8 17.7v2.2M99.1 15.9h.1M99.6 15.5h.1M101.2 17h.1M101.5 17.2h.1M101.7 17.7h.1M101.8 17.5h.1M102.4 18h.1M103.4 17.9h.1"/>
<path d="M103.5 19h.1M103.9 15.9h.1M104.1 19.6h.1M104.2 15.1h.1M104.2 18.4v5.1M105.7 19.8h.1M106.6 17.6h.1M107 17h.1M107.5 17.3h.1M109 15.7h.1M109.1 17.4h.1M110 17h.1"/>
<path d="M110.7 19.3h.1M111 19.1h.1M111.3 19.4h.1M111.4 17.6h.1M111.5 19.8h.1M112.6 16.7h.1M112.9 16.9h.1M113.5 16.5h.1M113.6 17.7v9.1M113.9 15.7h.1M114.8 15.7h.1M115.1 16.3h.1"/>
<path d="M115.2 15.4v2.1M116.5 17.5h.1M116.6 19.3h.1M116.6 17.4h.1M117 17.7h.1M117.4 19.8h.1M117.6 16h.1M118.6 15.9h.1M118.6 19.2h.1M118.7 16.9h.1M118.7 15.7h.1M118.9 19.3h.1"/>
<path d="M119.3 18.8v4.8M120.1 15.7h.1M121.4 17.4h.1M122.4 19.3h.1M124.3 17.6h.1M124.4 20h.1M124.6 16.9h.1M125.4 19.8h.1M126.2 19.3h.1M126.2 17.4h.1M126.5 19.6h.1M126.9 17.5v2.2"/>
<path d="M128.3 19.3h.1M128.7 15.5h.1M128.9 19.1h.1M129.1 19.8h.1M129.5 19.3h.1M130.5 19.2h.1M132.1 18h.1M133.6 15.5h.1M133.7 19.1h.1M133.8 19.5h.1M134.2 19.3h.1M134.5 18.6h.1"/>
<path d="M135 19.8h.1M136.2 17.2h.1M136.2 18.9h2.9M136.3 16.9h.1M137.1 18.3h.1M137.4 16h.1M137.8 16.3h.1M18.6 24.2h.1M18.6 23.2h.1M18.8 26.9h3.1M19.4 24.7h.1M19.8 24h.1"/>
<path d="M20.2 24.7h.1M20.3 20.7h.1M20.4 24.3h.1M20.7 23.9h.1M20.7 21.8h.1M24.2 26.9h2.8M24.3 21.5h.1M24.5 24.2h.1M24.8 23.3h.1M25.2 20.6h.1M25.3 24.7h.1M25.3 24.3h.1"/>
<path d="M25.8 23.2h.1M25.9 23h.1M26.6 21.8h.1M26.9 21.8v5M27.8 22.4h.1M27.8 24.8h.1M27.8 26.9h3M27.9 26h.1M28.1 26.5h.1M28.1 25.1h.1M29.7 26.6h.1M29.9 22.7h.1"/>
<path d="M30 20.7h.1M30.1 24.3h.1M30.3 24.2h.1M30.7 23.9v2.9M31.6 26.9h3.1M31.6 27h3.1M31.6 26.9h2.9M32.4 22.4h.1M32.4 21.8h.1M32.7 22.3h.1M32.8 26h.1M33.4 23.1h.1"/>
<path d="M33.8 23.4h.1M34 26.5h.1M35.2 24.1h.1M35.4 24.9h.1M35.9 21.9h.1M36.2 24.2h.1M36.3 26.8h2.6M36.3 26.9h2.8M36.3 27h2.8M36.7 26.6h.1M37 24.7h.1M37.3 26.6h.1"/>
<path d="M37.4 21.7h.1M37.5 22.4h.1M37.6 26h.1M37.7 26.5h.1M39.1 21.5h.1M39.2 26.3h.1M39.2 26.9h2.8M39.4 21.8h.1M39.8 26.5h.1M40 21.3h.1M40 20.4h.1M40.1 24h.1"/>
<path d="M41 21.2h.1M41.1 23.3h.1M41.7 26h.1M41.8 22h2.3M41.9 22.1v4.7M42.5 21h.1M44.8 20.4h.1M44.8 26.9h2.8M44.9 26.8h.1M44.9 24.1h.1M45.1 20.7h.1M45.1 20.1h.1"/>
<path d="M45.7 26.5h.1M46 20.6h.1M46.7 21.6h.1M46.8 25.3h.1M47.4 22h2.3M47.5 22.1v4.7M47.6 20.4h.1M50.5 26.9h2.9M50.6 25.1h.1M51.5 26.5h.1M51.8 24.6h.1M52.3 22.1h.1"/>
<path d="M52.4 25.8h.1M52.8 24.5h.1M54.2 21.7h.1M54.4 24.3h.1M54.5 24.6h.1M54.6 22h.1M54.8 20.2h.1M54.9 23.8h.1M55.9 21.8h.1M56.2 23.5h.1M56.5 27.1h2.7M56.7 27.1h2.3"/>
<path d="M56.8 27.2h2.2M56.9 24h.1M57.4 26.5h.1M57.5 25.6h.1M58.1 25.2h.1M58.3 20h2.8M58.4 25.5h.1M59.4 23.7h.1M59.6 24.1h.1M59.8 23.8h.1M60.4 24.6h.1M65.3 26.8h2.7"/>
<path d="M65.4 24.1h.1M65.7 25.4h.1M66.2 24.6h.1M67 22.7h.1M67.1 21.9h.1M67.2 25.5h.1M67.5 20.2h.1M67.6 21.7h.1M67.8 22.2h2.7M67.8 22.2h2.5M67.8 22.3h2M67.9 22.3v4.4"/>
<path d="M69.4 21.9h.1M72.3 25.4h.1M72.4 26.9h2.8M73.1 21.9h.1M73.2 25.4h.1M73.4 21.7h.1M73.6 25.8h.1M73.8 26.6h.1M74.4 20h.1M74.6 23.6h.1M74.6 21.7h.1M74.8 26.5h.1"/>
<path d="M74.9 26.4h.1M75 20.3h.1M75.1 21.8v5M75.4 20.6h.1M76 26.9h3M76.3 26.3h.1M77 22.1h.1M77.1 21.7h.1M77.1 24.1h.1M77.2 21.3h.1M77.2 25.3h.1M77.9 24.6h.1"/>
<path d="M78.9 23.9v2.9M80.9 25.6h.1M81.4 25.6h.1M81.9 21.7h.1M82 25.3h.1M82.2 20.7h.1M82.4 26.9h2.7M82.6 27h2.3M82.7 20.4h.1M83 24.1h.1M83.9 25.3h.1M84.5 22.1h.1"/>
<path d="M84.6 23.4h.1M84.7 20.3h.1M84.9 22.5h.1M84.9 25.2h.1M85.1 21.7h.1M86.5 25h.1M86.5 24h.1M89.4 23.4h.1M89.4 26.9h3.1M89.6 24.6h.1M90 24.5h.1M90.2 20.5h.1"/>
<path d="M90.5 20.8h.1M91 21.7h.1M91.5 24.3h.1M91.9 21.5h.1M92 25.1h.1M92.2 22.3h.1M95 23.8h.1M95.2 26.8h5.1M95.5 24.6h.1M96 25.8h.1M96.6 23.6h.1M96.7 21.5h.1"/>
<path d="M96.8 21.7h.1M96.8 25.1h.1M97.7 22h2.2M97.8 22.1v2.5M97.8 20.7h.1M98.4 26.4h.1M101.3 24.6h.1M101.6 23h.1M101.7 24.2h.1M101.8 21.3h.1M101.9 24.9h.1M102.7 21.7h.1"/>
<path d="M103.3 27.1h3M103.5 25.9h.1M103.7 27.2h2.3M103.8 27.3h2.2M103.9 26.2h.1M104.2 26.4h.1M104.3 26.8h.1M105.2 22.5h.1M106.4 24h.1M106.7 22.3h.1M106.8 24.8h.1M107.2 24.6h.1"/>
<path d="M107.3 22.5h.1M110.5 26.9h3.2M111 26.6h.1M111.2 26.1h.1M111.5 21.3h.1M111.6 24.9h.1M111.7 21.6h.1M112 26.5h.1M112.3 24h.1M113 20.9h.1M113.1 24.5h.1M116.6 21.1h.1"/>
<path d="M116.7 24.7h.1M116.8 21h.1M116.8 24.4h.1M117 25.8h.1M118.1 24h.1M118.5 25.6h.1M118.6 26.9h2.6M118.7 26.1h.1M118.8 27h2.3M118.9 24.5h.1M119 23h.1M119 26.4h.1"/>
<path d="M119.1 26.6h.1M120.2 21.6h.1M120.3 20.5h.1M120.5 21h.1M120.8 21.3h.1M121.1 25.3h.1M121.5 21h.1M121.6 24.6h.1M121.9 20.3h.1M122.1 25.1h.1M122.5 22.8h.1M124 24h.1"/>
<path d="M124.1 22.8h.1M124.2 26.9h2.8M124.2 26.4h.1M124.4 24.5h.1M124.7 24.8h.1M124.8 24.5h.1M126.1 21.6h.1M126.2 24.6h.1M126.3 21h.1M126.3 26.3h.1M126.4 24.7h.1M126.9 21.8v5"/>
<path d="M127.6 26.3h.1M127.8 26.9h3M128.1 21.1h.1M128.7 24.3h.1M129 22.7h.1M129.1 26.3h.1M129.8 24h.1M130 22.8h.1M130.3 23.2h.1M130.7 23.9v2.9M132.2 23.8h.1M133.5 26.3h.1"/>
<path d="M133.7 23.6h.1M133.9 26.4h.1M134.2 26.7h.1M134.6 27.3h2.6M134.9 27.3h2M135.6 21.2h.1M136 21.5h.1M136.3 23.3h.1M136.3 20.8h.1M136.4 24.4h.1M136.5 24.5h.1M137.3 23.1h.1"/>
<path d="M137.6 23h.1M137.8 21.6h.1M138.8 22.9h.1M138.9 22.6h.1M21.3 47.7h2.8v2.9h-2.8zM24.1 46.2l-1.5 4.4-.6-.9M24.1 58.7l-1.5 4.4-.6-.8M25 53.7h2.8v2.8h-2.8zM128.6 50.9a27.5 27.5 0 0 1 28.2 0v99.6h-28.2zM128.6 56.4h1.2M128.6 52.1h28.2M131 56.4h2.3"/>
<path d="M134.5 56.4h2.3M135.3 58l-9.6 9.1h-1.9M138 56.4h2.4M141.5 56.4h2.4M145.1 56.4h2.3M148.6 56.4h2.3M152.1 56.4h2.4M155.6 56.4h1.2M158.2 52.1h8.3M166.1 54.3v41.3M21.3 60.3h2.8v2.8h-2.8zM21.3 78.6h2.8v2.8h-2.8z"/>
<path d="M24.1 77l-1.5 4.4-.6-.8M25 66.4h2.8v2.8h-2.8zM25 72.1h2.8v2.9h-2.8zM21.3 91.2h2.8v2.8h-2.8zM24.1 89.7l-1.5 4.3-.6-.8M25 97.2h2.8v2.8h-2.8zM25 84.8h2.8v2.8h-2.8zM48.8 97.2h2.8v2.8h-2.8zM48.8 84.8h2.8v2.8h-2.8zM21.3 103.7h2.8v2.8h-2.8zM24.1 102.2l-1.5 4.3-.6-.8M25 109.7h2.8v2.9h-2.8z"/>
<path d="M25 117.9h2.8v2.8h-2.8zM30.2 117.1h4.2v4.4l-2 .4 .3-.6-2.5 1.1zM34.3 109l.1 .6v4.7l-2 .4 .3-.6-2.5 1v-5.3M34.3 109a2.4 2.4 0 0 0-4.1 .4v.4h4.2M119.4 100.1h1.9l7.8 6.3M166.1 107v41.3M25 125.2h2.8v2.8h-2.8zM30.8 132.5h2.9v2.8h-2.9zM36.2 133.9h4.2zM36.2 139.6l4.2 4.2h-4.2zM36.2 131.4l4.2 2.5v2.6l-1.6 .2 .2-.6-2.8 1zM123.8 135.8h1.9l14.7 9.2"/>
<path d="M21.3 156.8h2.8v2.8h-2.8zM24.1 155.3l-1.5 4.3-.6-.8M30.8 141.8h2.9v2.9h-2.9zM30.8 149.7h2.9v2.8h-2.9zM36.2 143.8h4.2v2.6l-1.6 .2 .2-.6-2.8 1.1zM128.6 151.9v5.6M130.8 157h7.5M147.1 157h7.5M156.8 151.9v5.6M158.2 150.5h8.3M25 162.9h2.8v2.8h-2.8zM25 172.9h2.8v2.9h-2.8z"/>
<path d="M30.2 173.2h4.2v2.2h-4.2zM30.2 176.1h4.2v1.6l-1.7 .2 .2-.5-2.7 1zM30.2 167l2.7-1-.2 .5 1.7-.2v-1.4h-4.2v2.2M30.5 164.2v.7M30.5 172.5v.7M30.5 175.4v.7M30.6 170.3a2.38 2.38 0 0 1 3.8 .7v1.5h-4.2v-1.5zM30.6 162a2.37 2.37 0 0 1 3.8 .7v1.5h-4.2v-1.5zM34.1 164.2v.7M34.1 172.5v.7M34.1 175.4v.7M133.7 166.3h16"/>
<path d="M25 181.3h2.8v2.8h-2.8zM25 187.6h2.8v2.8h-2.8zM25 193.9h2.8v2.8h-2.8zM123.8 182h1.9l5.6 2.3M132.9 208.7h18.1"/>
<circle cx="142.7" cy="146.6" r=".53"/>
<circle cx="142.7" cy="187.4" r="9.6"/>
<circle cx="142.7" cy="187.4" r="10"/>
<circle cx="142.7" cy="187.4" r="14.1"/>
</g>
<path d="M86.9 19.9v2.6" fill="none" stroke="#000" stroke-width=".22"/>
<path d="M105.3 20.1h2.8" fill="none" stroke="#000" stroke-width=".26"/>
<text font-size="6.3" x="39.2" y="253.1">STAINLESS STEEL BOLLARD COVERS</text>
<g font-size="4.2">
<text x="153.7" y="14.6">TRAFFIC PROTECTORS</text>
<text x="153.7" y="19.3">7340 PARK LAKE DRIVE</text>
<text x="158.1" y="23.7">DEXTER, MI 48130</text>
<text x="154.4" y="28.3">PHONE: (877) 392-5766</text>
<text x="153.2" y="33">info@trafficprotectors.com</text>
<text x="153.6" y="37.7">www.trafficprotectors.com</text>
</g>
<g font-size="3.1">
<text x="25.3" y="50.3">SELECT DESIRED COVER HEIGHT:</text>
<text x="29" y="56.1">CUSTOM: ___________</text>
<text x="25.3" y="62.5">SELECT DESIRED STAINLESS STEEL TYPE:</text>
<text x="29" y="68.6">SS 304 (BASIC OUTDOOR)</text>
<text x="104.9" y="68.2">SPACER RING</text>
<text x="29" y="74.4">SS 316 (CORROSION RESISTANT)</text>
<text x="25.3" y="81.1">SELECT DESIRED WALL THICKNESS:</text>
<text x="29" y="87.3">SCH. 10</text>
<text x="52.8" y="87.3">SCH. 40</text>
<text x="25.3" y="93.4">SELECT DESIRED FINISH:</text>
<text x="28.9" y="99.7">BRUSHED #4</text>
<text x="52.8" y="99.6">CUSTOM: __________</text>
<text x="96.3" y="101.3">Ø 10&quot; STEEL PIPE</text>
<text x="25.3" y="105.9">SELECT DESIRED TOP STYLE:</text>
<text x="167.2" y="106.2" transform="rotate(-90 167.2 106.2)">HEIGHT</text>
<text x="36.4" y="112">DOME (SHOWN)</text>
<text x="36.4" y="120.4">FLAT</text>
<text x="29.7" y="127.7">SLANT:</text>
<text x="42.3" y="135">30°</text>
<text x="99.6" y="136.9">SET SCREW HOLE</text>
<text x="42.4" y="144.3">45°</text>
<text x="34.8" y="152.1">CUSTOM: __________</text>
<text x="25.3" y="159.1">SELECT DESIRED SPECIAL DESIGN OPTION:</text>
<text x="139" y="158.1">10.75&quot;</text>
<text x="36.5" y="165.5">SINGLE REVEAL</text>
<text x="133.7" y="165.7">FRONT VIEW</text>
<text x="36.5" y="175.5">DOUBLE REVEAL</text>
<text x="29" y="183.8">SINGLE REVEAL W/ REFLECTIVE TAPE</text>
<text x="107.5" y="183.1">PIPE INSIDE</text>
<text x="28.9" y="190.1">DOUBLE REVEAL W/ REFLECTIVE TAPE</text>
<text x="29" y="196.3">OTHER: __________</text>
<text x="21" y="208.5">1. (4) SET SCREWS FOR MOUNTING AND SPACER RING INCLUDED.</text>
<text x="21.1" y="204.7">MANUFACTURER NOTES:</text>
<text x="132.9" y="208">BOTTOM VIEW</text>
<text x="21.4" y="213.3">NOTES:</text>
<text x="21.3" y="217">1. INSTALLATION TO BE COMPLETED IN ACCORDANCE WITH MANUFACTURER'S SPECIFICATIONS.</text>
<text x="21.5" y="220.8">2. DO NOT SCALE DRAWING.</text>
<text x="21.5" y="224.4">3. THIS DRAWING IS INTENDED FOR USE BY ARCHITECTS, ENGINEERS, CONTRACTORS, CONSULTANTS AND DESIGN PROFESSIONALS</text>
<text x="21.5" y="232.1">4. ALL INFORMATION CONTAINED HEREIN WAS CURRENT AT THE TIME OF DEVELOPMENT BUT MUST BE REVIEWED AND APPROVED BY</text>
<text x="25.9" y="228.3">FOR PLANNING PURPOSES ONLY. THIS DRAWING MAY NOT BE USED FOR CONSTRUCTION.</text>
<text x="21.5" y="239.6">5. CONTRACTOR'S NOTE: FOR PRODUCT AND COMPANY INFORMATION VISIT www.CADdetails.com/info AND ENTER</text>
<text x="25.9" y="235.8">THE PRODUCT MANUFACTURER TO BE CONSIDERED ACCURATE.</text>
<text x="25.9" y="243.4">REFERENCE NUMBER 5487-005.</text>
<text x="39.6" y="260.3">10&quot; DIAMETER</text>
<text x="6.7" y="267.7">5487-005</text>
<text x="175.3" y="267.8">REVISION DATE 26/01/2023</text>
<text x="6.7" y="272.8">PROTECTED BY COPYRIGHT ©2022 CADDETAILS.COM LTD.</text>
<text x="190.3" y="272.8">CADdetails.com</text>
</g>
</svg>
